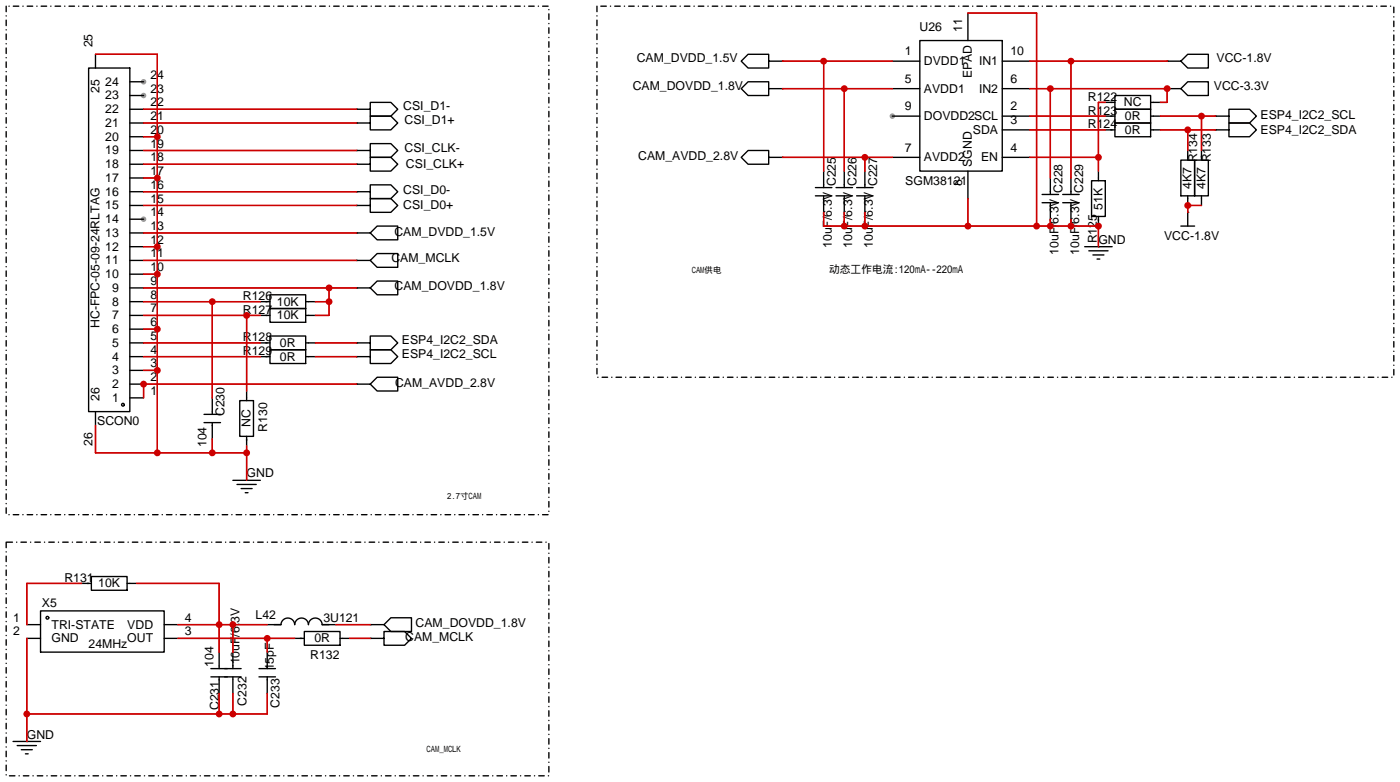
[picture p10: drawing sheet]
<svg xmlns="http://www.w3.org/2000/svg" width="259mm" height="145mm" viewBox="0 0 259 145" stroke-linecap="round" stroke-linejoin="round" font-family="sans-serif">
<g fill="#999">
<circle cx="165" cy="21.5" r=".51"/>
<circle cx="26.5" cy="40.5" r=".51"/>
<circle cx="26.5" cy="17.7" r=".51"/>
<circle cx="26.5" cy="15.1" r=".51"/>
</g>
<g fill="none" stroke="#000" stroke-width=".25">
<path d="M16.4 12.6h7.6v63.5h-7.6zM17.7 10v2.6M24 17.7h2.5M24 15.1h2.5M142.1 11.3v1.3h-3.8l-1.3-1.3 1.3-1.3h3.8v1.3h2.6M142.1 16.4v1.3h-3.8l-1.3-1.3 1.3-1.3h3.8v1.3h2.6M144.7 11.3h.1M144.7 16.4h.1M165 11.3h5.1M165 16.4h5.1M170.1 7.5h15.2v24.1h-15.2zM178.9 2.4v5.1"/>
<path d="M185.3 11.3h5.1M185.3 16.4h5.1M204.3 18.9h1.8M206.1 17.7h6.6v2.5h-6.6zM212.7 18.9h1.8M215.8 16.4h2.5l1.3 1.3h3.8v-2.6h-3.8l-1.3 1.3M215.8 16.4h.1M215.8 11.3h2.5l1.3 1.3h3.8v-2.6h-3.8l-1.3 1.3M215.8 11.3h.1M24 38h2.5M24 35.4h2.5M24 32.9h2.5"/>
<path d="M24 30.4h2.5M24 27.8h2.5M24 25.3h2.5M24 22.7h2.5M24 20.2h2.5M65.9 27.8h2.6v-1.3h3.8l1.2 1.3-1.2 1.3h-3.8v-1.3M65.9 27.8h.1M65.9 30.4h2.6v-1.3h3.8l1.2 1.3-1.2 1.2h-3.8v-1.2M65.9 30.4h.1M65.9 35.4h2.6v-1.2h3.8l1.2 1.2-1.2 1.3h-3.8v-1.3M65.9 35.4h.1M65.9 38h2.6v-1.3h3.8l1.2 1.3-1.2 1.2h-3.8v-1.2"/>
<path d="M65.9 38h.1M65.9 20.2h2.6v-1.3h3.8l1.2 1.3-1.2 1.3h-3.8v-1.3M65.9 20.2h.1M65.9 22.7h2.6v-1.2h3.8l1.2 1.2-1.2 1.3h-3.8v-1.3M65.9 22.7h.1M142.1 29.1v1.3h-3.8l-1.3-1.3 1.3-1.3h3.8v1.3h2.6M144.7 29.1h.1M150.7 34.7h3.1M150.7 36.2h3.1M152.3 31.6v3.1M152.3 36.2v.5M152.3 36.7v2.5"/>
<path d="M154.6 34.7h3M154.6 36.2h3M156.1 31.6v3.1M156.1 36.2v.5M156.1 36.7v2.5M158.4 34.7h3M158.4 36.2h3M159.9 31.6v3.1M159.9 36.2v.5M159.9 36.7v2.5M165 21.5h5.1M165 29.1h5.1"/>
<path d="M178.9 31.6v5.1M185.3 21.5h5.1M185.3 24h5.1M185.3 29.1h5.1M192.7 35.9h3M192.7 37.5h3M194.2 32.9v3M194.2 37.5v.4M194.2 38v2.5M196.5 35.9h3M196.5 37.5h3M198 32.9v3"/>
<path d="M198 37.5v.4M198 38v2.5M201.8 33.4h2.5v6.6h-2.5zM203.1 31.6v1.8M204.3 21.5h1.8M204.3 24h1.8M206.1 20.2h6.6v2.5h-6.6zM206.1 22.7h6.6v2.6h-6.6zM212.7 21.5h1.8M212.7 24h1.8M218.3 29.6h2.6v6.6h-2.6zM219.6 39.2h.1"/>
<path d="M219.6 27.8v1.8M219.6 36.2v1.8M219.6 39.2v2.6M220.9 29.6h2.5v6.6h-2.5zM222.1 27.8v1.8M222.1 36.2v1.8M224.7 21.5h2.5v-1.3h3.8l1.3 1.3-1.3 1.2h-3.8v-1.2M224.7 21.5h.1M224.7 24h2.5v-1.3h3.8l1.3 1.3-1.3 1.3h-3.8v-1.3M224.7 24h.1M24 55.8h2.5M24 58.3h2.5"/>
<path d="M24 53.2h2.5M24 50.7h2.5M24 48.1h2.5M24 45.6h2.5M24 43.1h2.5M24 40.5h2.5M48.1 55.8h1.8M48.1 58.3h1.8M49.9 54.5h6.6v2.5h-6.6zM49.9 57h6.6v2.6h-6.6zM56.5 55.8h1.8M56.5 58.3h1.8"/>
<path d="M65.9 43.1h2.6l1.2 1.2h3.8v-2.5h-3.8l-1.2 1.3M65.9 43.1h.1M65.9 48.1h2.6l1.2 1.3h3.8v-2.5h-3.8l-1.2 1.2M65.9 48.1h.1M65.9 53.2h2.6l1.2 1.3h3.8v-2.6h-3.8l-1.2 1.3M65.9 53.2h.1M200.5 45.6h5.1M201.3 46.4h3.6M202.1 47.1h2M202.8 47.9h.5M203.1 45.6h.1M203.1 40v1.8"/>
<path d="M218.3 41.8h2.6M17.7 76.1v2.5M24 63.4h2.5M24 65.9h2.5M24 73.5h2.5M24 71h2.5M24 68.5h2.5M24 60.8h2.5M37.7 78.1h3.1M37.7 76.6h3.1M39.2 73.5v2.6M39.2 76.1v.5"/>
<path d="M39.2 78.1v3.1M44.3 74h2.6v6.6h-2.6zM45.6 72.3v1.7M48.1 63.4h1.8M48.1 65.9h1.8M49.9 62.1h6.6v2.5h-6.6zM49.9 64.6h6.6v2.6h-6.6zM56.5 63.4h1.8M56.5 65.9h1.8M65.9 63.4h2.6v-1.3h3.8l1.2 1.3-1.2 1.2h-3.8v-1.2M65.9 63.4h.1M65.9 65.9h2.6v-1.3h3.8l1.2 1.3-1.2 1.3h-3.8v-1.3"/>
<path d="M65.9 65.9h.1M65.9 71h2.6l1.2 1.3h3.8v-2.6h-3.8l-1.2 1.3M65.9 71h.1M43.1 88.8h5M43.8 89.5h3.6M44.6 90.3h2M45.3 91.1h.5M45.6 88.8h.1M45.6 80.6v1.8M5 115.4h2.5M5 118h2.5M7.5 112.9h22.9v7.6h-22.9z"/>
<path d="M15.1 107.8h1.8M16.9 106.6h6.6v2.5h-6.6zM23.5 107.8h1.8M30.4 115.4h2.5M30.4 118h2.5M49.4 115.4h2.5a1.27 1.27 0 0 1 1.3-1.2 1.27 1.27 0 0 1 1.3 1.2 1.27 1.27 0 0 1 1.3-1.2 1.27 1.27 0 0 1 1.2 1.2 1.27 1.27 0 0 1 1.3-1.2 1.27 1.27 0 0 1 1.3 1.2h2.5M54.5 118h1.8M56.3 116.7h6.6v2.6h-6.6zM62.9 118h1.7M68.5 115.4h2.5l1.3 1.3h3.8v-2.5h-3.8l-1.3 1.2M68.5 115.4h.1M68.5 118h2.5v-1.3h3.8l1.3 1.3-1.3 1.3h-3.8v-1.3"/>
<path d="M68.5 118h.1M2.4 137h5.1M3.2 137.8h3.5M3.9 138.6h2.1M4.7 139.3h.5M5 137h.1M39 123.6h5.6M39 125.1h5.6M40.5 120.5v2.6M40.5 123.1v.5M40.5 125.1v3M43.1 120.5v3.1"/>
<path d="M43.1 125.1v.5M43.1 125.6v2.5M47.9 123.6h3M47.9 125.1h3M49.4 120.5v2.6M49.4 123.1v.5M49.4 125.1v3"/>
<circle cx="22.7" cy="74.8" r=".25"/>
<circle cx="8.8" cy="114.2" r=".25"/>
</g>
<path d="M1.1 1.1v94h100.4v-94h-100.4M110.4 1.1v68.6h147.3v-68.6h-147.3M1.1 100.2v43.2h100.4v-43.2h-100.4" fill="none" stroke="#000" stroke-width=".25" stroke-dasharray="1 .8 0 .8"/>
<g fill="none" stroke="#c00" stroke-width=".25">
<path d="M17.7 10h11.4v73.7M144.7 11.3h20.3M144.7 16.4h20.3M152.3 11.3v20.3M156.1 16.4v15.2M178.9 2.4h12.7v39.4M190.4 11.3h25.4M190.4 16.4h25.4v2.5h-1.3M194.2 16.4v16.5M198 11.3v21.6M204.3 18.9h-1.2v12.7M26.5 25.3h2.6"/>
<path d="M26.5 32.9h2.6M26.5 35.4h39.4M26.5 38h39.4M26.5 30.4h39.4M26.5 27.8h39.4M26.5 20.2h39.4M26.5 22.7h39.4M144.7 29.1h20.3M152.3 39.2v2.6h50.8v3.8M156.1 39.2v2.6M159.9 29.1v2.5M159.9 39.2v2.6"/>
<path d="M178.9 36.7v5.1M190.4 21.5h13.9M190.4 24h13.9M190.4 29.1h12.7M214.5 21.5h10.2M214.5 24h10.2M219.6 24v3.8M222.1 38h-2.5v1.2M222.1 21.5v6.3M26.5 45.6h2.6M26.5 50.7h2.6M26.5 43.1h39.4"/>
<path d="M26.5 48.1h39.4M26.5 58.3h21.6M26.5 55.8h21.6M26.5 53.2h39.4M39.2 55.8v17.7M45.6 58.3v14M58.3 55.8h2.5M60.8 53.2v5.1h-2.5M194.2 40.5v1.3M198 40.5v1.3M17.7 78.6v5.1h27.9M26.5 60.8h2.6"/>
<path d="M26.5 68.5h2.6M26.5 63.4h21.6M26.5 65.9h21.6M58.3 63.4h7.6M58.3 65.9h7.6M65.9 71h-39.4v2.5M39.2 81.2v2.5M45.6 82.4v6.4M5 118v19M15.1 107.8h-10.1v7.6M25.3 107.8h15.2v12.7M32.9 118h21.6"/>
<path d="M32.9 115.4h16.5M43.1 115.4v5.1M49.4 118v2.5M62.1 115.4h6.4M64.6 118h3.9M40.5 128.1v3.9M43.1 128.1v3.9M49.4 128.1v3.9h-44.4"/>
</g>
<g fill="#c00">
<circle cx="45.6" cy="83.7" r=".63"/>
<circle cx="29.1" cy="25.3" r=".63"/>
<circle cx="29.1" cy="32.9" r=".63"/>
<circle cx="29.1" cy="45.6" r=".63"/>
<circle cx="29.1" cy="50.7" r=".63"/>
<circle cx="29.1" cy="60.8" r=".63"/>
<circle cx="29.1" cy="68.5" r=".63"/>
<circle cx="29.1" cy="83.7" r=".63"/>
<circle cx="39.2" cy="83.7" r=".63"/>
<circle cx="178.9" cy="41.8" r=".63"/>
<circle cx="159.9" cy="41.8" r=".63"/>
<circle cx="156.1" cy="41.8" r=".63"/>
<circle cx="194.2" cy="41.8" r=".63"/>
<circle cx="198" cy="41.8" r=".63"/>
<circle cx="203.1" cy="41.8" r=".63"/>
<circle cx="191.6" cy="41.8" r=".63"/>
<circle cx="43.1" cy="132" r=".63"/>
<circle cx="40.5" cy="132" r=".63"/>
<circle cx="5" cy="132" r=".63"/>
<circle cx="152.3" cy="11.3" r=".63"/>
<circle cx="194.2" cy="16.4" r=".63"/>
<circle cx="215.8" cy="16.4" r=".63"/>
<circle cx="60.8" cy="55.8" r=".63"/>
<circle cx="60.8" cy="53.2" r=".63"/>
<circle cx="156.1" cy="16.4" r=".63"/>
<circle cx="39.2" cy="55.8" r=".63"/>
<circle cx="26.5" cy="71" r=".63"/>
<circle cx="159.9" cy="29.1" r=".63"/>
<circle cx="203.1" cy="29.1" r=".63"/>
<circle cx="198" cy="11.3" r=".63"/>
<circle cx="219.6" cy="38" r=".63"/>
<circle cx="49.4" cy="118" r=".63"/>
<circle cx="45.6" cy="58.3" r=".63"/>
<circle cx="43.1" cy="115.4" r=".63"/>
<circle cx="40.5" cy="115.4" r=".63"/>
<circle cx="219.6" cy="24" r=".63"/>
<circle cx="222.1" cy="21.5" r=".63"/>
</g>
<g font-size="2.3">
<text x="170" y="5.7">U26</text>
<text x="177.9" y="6" transform="rotate(-90 177.9 6)">11</text>
<text x="17.1" y="8.8" transform="rotate(-90 17.1 8.8)">25</text>
<text x="117.7" y="11.5">CAM_DVDD_1.5V</text>
<text x="167.3" y="10.3">1</text>
<text x="186.8" y="10.3">10</text>
<text x="224.9" y="11.5">VCC-1.8V</text>
<text x="18.4" y="17.1" transform="rotate(-90 18.4 17.1)">25</text>
<text x="19.4" y="15.8">24</text>
<text x="27.8" y="17.1">23</text>
<text x="27.8" y="14.6">24</text>
<text x="117" y="16.6">CAM_DOVDD_1.8V</text>
<text x="167.3" y="15.3">5</text>
<text x="170.8" y="12">DVDD1</text>
<text x="170.8" y="17.1">AVDD1</text>
<text x="179.7" y="14.4" transform="rotate(-90 179.7 14.4)">EPAD</text>
<text x="181" y="12">IN1</text>
<text x="181" y="17.1">IN2</text>
<text x="186.8" y="15.3">6</text>
<text x="224.4" y="16.6">VCC-3.3V</text>
<text x="19.4" y="23.5">21</text>
<text x="19.4" y="20.9">22</text>
<text x="19.4" y="18.4">23</text>
<text x="27.8" y="22.2">21</text>
<text x="27.8" y="19.6">22</text>
<text x="74.5" y="20.4">CSI_D1-</text>
<text x="74.8" y="23">CSI_D1+</text>
<text x="167.3" y="20.4">9</text>
<text x="170.8" y="22.2">DOVDD2SCL</text>
<text x="186.8" y="20.4">2</text>
<text x="186.8" y="23">3</text>
<text x="201.1" y="18.6">R122</text>
<text x="201.1" y="21.2">R123</text>
<text x="201.1" y="23.7">R124</text>
<text x="207.8" y="19.6">NC</text>
<text x="208" y="22.2">0R</text>
<text x="233" y="21.9">ESP4_I2C2_SCL</text>
<text x="19.4" y="28.5">19</text>
<text x="19.4" y="26">20</text>
<text x="27.8" y="29.8">18</text>
<text x="27.8" y="27.3">19</text>
<text x="27.8" y="24.7">20</text>
<text x="74.8" y="28">CSI_CLK-</text>
<text x="118" y="29.6">CAM_AVDD_2.8V</text>
<text x="167.3" y="28">7</text>
<text x="170.8" y="29.8">AVDD2</text>
<text x="179.9" y="24.7">SDA</text>
<text x="181.4" y="29.8">EN</text>
<text x="186.8" y="28">4</text>
<text x="208" y="24.7">0R</text>
<text x="233" y="24.7">ESP4_I2C2_SDA</text>
<text x="19.4" y="33.6">17</text>
<text x="19.4" y="31.1">18</text>
<text x="27.8" y="34.9">16</text>
<text x="27.8" y="32.3">17</text>
<text x="74.5" y="35.9">CSI_D0-</text>
<text x="75.1" y="31.1">CSI_CLK+</text>
<text x="154.5" y="34.4" transform="rotate(-90 154.5 34.4)">C225</text>
<text x="158.3" y="34.4" transform="rotate(-90 158.3 34.4)">C226</text>
<text x="162.1" y="34.4" transform="rotate(-90 162.1 34.4)">C227</text>
<text x="167.4" y="34.1">SGM38121</text>
<text x="177.9" y="34.4" transform="rotate(-90 177.9 34.4)">8</text>
<text x="179.7" y="30.9" transform="rotate(-90 179.7 30.9)">SGND</text>
<text x="196.4" y="35.7" transform="rotate(-90 196.4 35.7)">C228</text>
<text x="200.2" y="35.7" transform="rotate(-90 200.2 35.7)">C229</text>
<text x="220.3" y="34.9" transform="rotate(-90 220.3 34.9)">4K7</text>
<text x="221.3" y="30" transform="rotate(-90 221.3 30)">R134</text>
<text x="222.8" y="34.9" transform="rotate(-90 222.8 34.9)">4K7</text>
<text x="223.9" y="30" transform="rotate(-90 223.9 30)">R133</text>
<text x="19.4" y="41.2">14</text>
<text x="19.4" y="38.7">15</text>
<text x="19.4" y="36.2">16</text>
<text x="27.8" y="40">14</text>
<text x="27.8" y="37.4">15</text>
<text x="74.5" y="38.7">CSI_D0+</text>
<text x="203.8" y="38.7" transform="rotate(-90 203.8 38.7)">51K</text>
<text x="19.4" y="46.3">12</text>
<text x="19.4" y="43.8">13</text>
<text x="27.8" y="47.6">11</text>
<text x="27.8" y="45">12</text>
<text x="27.8" y="42.5">13</text>
<text x="72.9" y="43.5">CAM_DVDD_1.5V</text>
<text x="153.8" y="45.8" transform="rotate(-90 153.8 45.8)">10uF/6.3V</text>
<text x="157.6" y="45.8" transform="rotate(-90 157.6 45.8)">10uF/6.3V</text>
<text x="161.4" y="45.8" transform="rotate(-90 161.4 45.8)">10uF/6.3V</text>
<text x="195.7" y="47.1" transform="rotate(-90 195.7 47.1)">10uF/6.3V</text>
<text x="199.5" y="47.1" transform="rotate(-90 199.5 47.1)">10uF/6.3V</text>
<text x="202.8" y="45" transform="rotate(-90 202.8 45)">R125</text>
<text x="203.1" y="45">GND</text>
<text x="215.2" y="44.3">VCC-1.8V</text>
<text x="19.4" y="51.4">10</text>
<text x="19.4" y="48.9">11</text>
<text x="20.7" y="53.9">9</text>
<text x="27.8" y="52.7">9</text>
<text x="27.8" y="50.1">10</text>
<text x="72.4" y="48.4">CAM_MCLK</text>
<text x="72.9" y="53.7">CAM_DOVDD_1.8V</text>
<text x="20.7" y="59">7</text>
<text x="20.7" y="56.5">8</text>
<text x="27.8" y="57.7">7</text>
<text x="27.8" y="55.2">8</text>
<text x="44.9" y="55.5">R126</text>
<text x="44.9" y="58">R127</text>
<text x="51.2" y="56.5">10K</text>
<text x="51.2" y="59">10K</text>
<text x="18.4" y="60.6" transform="rotate(-90 18.4 60.6)">HC-FPC-05-09-24RLTAG</text>
<text x="20.7" y="64.1">5</text>
<text x="20.7" y="61.6">6</text>
<text x="27.8" y="65.4">4</text>
<text x="27.8" y="62.8">5</text>
<text x="27.8" y="60.3">6</text>
<text x="44.9" y="63.1">R128</text>
<text x="44.9" y="65.6">R129</text>
<text x="51.8" y="64.1">0R</text>
<text x="74.3" y="63.6">ESP4_I2C2_SDA</text>
<text x="20.7" y="71.7">2</text>
<text x="20.7" y="69.2">3</text>
<text x="20.7" y="66.6">4</text>
<text x="27.8" y="70.4">2</text>
<text x="27.8" y="67.9">3</text>
<text x="51.8" y="66.6">0R</text>
<text x="73" y="71.5">CAM_AVDD_2.8V</text>
<text x="74.3" y="66.1">ESP4_I2C2_SCL</text>
<text x="18.4" y="74" transform="rotate(-90 18.4 74)">26</text>
<text x="20.7" y="74.3">1</text>
<text x="27.8" y="73">1</text>
<text x="41.5" y="76.9" transform="rotate(-90 41.5 76.9)">C230</text>
<text x="17.1" y="82.4" transform="rotate(-90 17.1 82.4)">26</text>
<text x="18" y="78.6">SCON0</text>
<text x="38.2" y="82.6" transform="rotate(-90 38.2 82.6)">104</text>
<text x="46.3" y="79" transform="rotate(-90 46.3 79)">NC</text>
<text x="49.4" y="79.8" transform="rotate(-90 49.4 79.8)">R130</text>
<text x="45.6" y="88.2">GND</text>
<text x="11.9" y="107.5">R131</text>
<text x="7.7" y="112.1">X5</text>
<text x="18.2" y="108.5">10K</text>
<text x="2.4" y="117.4">2</text>
<text x="2.4" y="114.9">1</text>
<text x="9.5" y="118.7">GND</text>
<text x="9.5" y="116.2">TRI-STATE</text>
<text x="16.4" y="119.7">24MHz</text>
<text x="23.5" y="116.2">VDD</text>
<text x="23.5" y="118.7">OUT</text>
<text x="34.2" y="114.9">4</text>
<text x="34.2" y="117.4">3</text>
<text x="47.3" y="114.4">L42</text>
<text x="58.1" y="118.7">0R</text>
<text x="59.8" y="114.9">3U121</text>
<text x="74.9" y="118.5">CAM_MCLK</text>
<text x="76.8" y="115.9">CAM_DOVDD_1.8V</text>
<text x="39.5" y="123.3" transform="rotate(-90 39.5 123.3)">104</text>
<text x="44.3" y="122.8" transform="rotate(-90 44.3 122.8)">10uF/6.3V</text>
<text x="50.6" y="123.9" transform="rotate(-90 50.6 123.9)">15pF</text>
<text x="57.4" y="121.8">R132</text>
<text x="40.5" y="131.3" transform="rotate(-90 40.5 131.3)">C231</text>
<text x="45.6" y="130.4" transform="rotate(-90 45.6 130.4)">C232</text>
<text x="51.7" y="130.8" transform="rotate(-90 51.7 130.8)">C233</text>
<text x="5" y="136.5">GND</text>
</g>
<text font-size="2" x="153.3" y="50.5">动态工作电流:120mA--220mA</text>
<g font-size="1.6">
<text x="127.9" y="50.5">CAM供电</text>
<text x="82.7" y="92.2">2.7寸CAM</text>
<text x="78.9" y="138.9">CAM_MCLK</text>
</g>
</svg>
